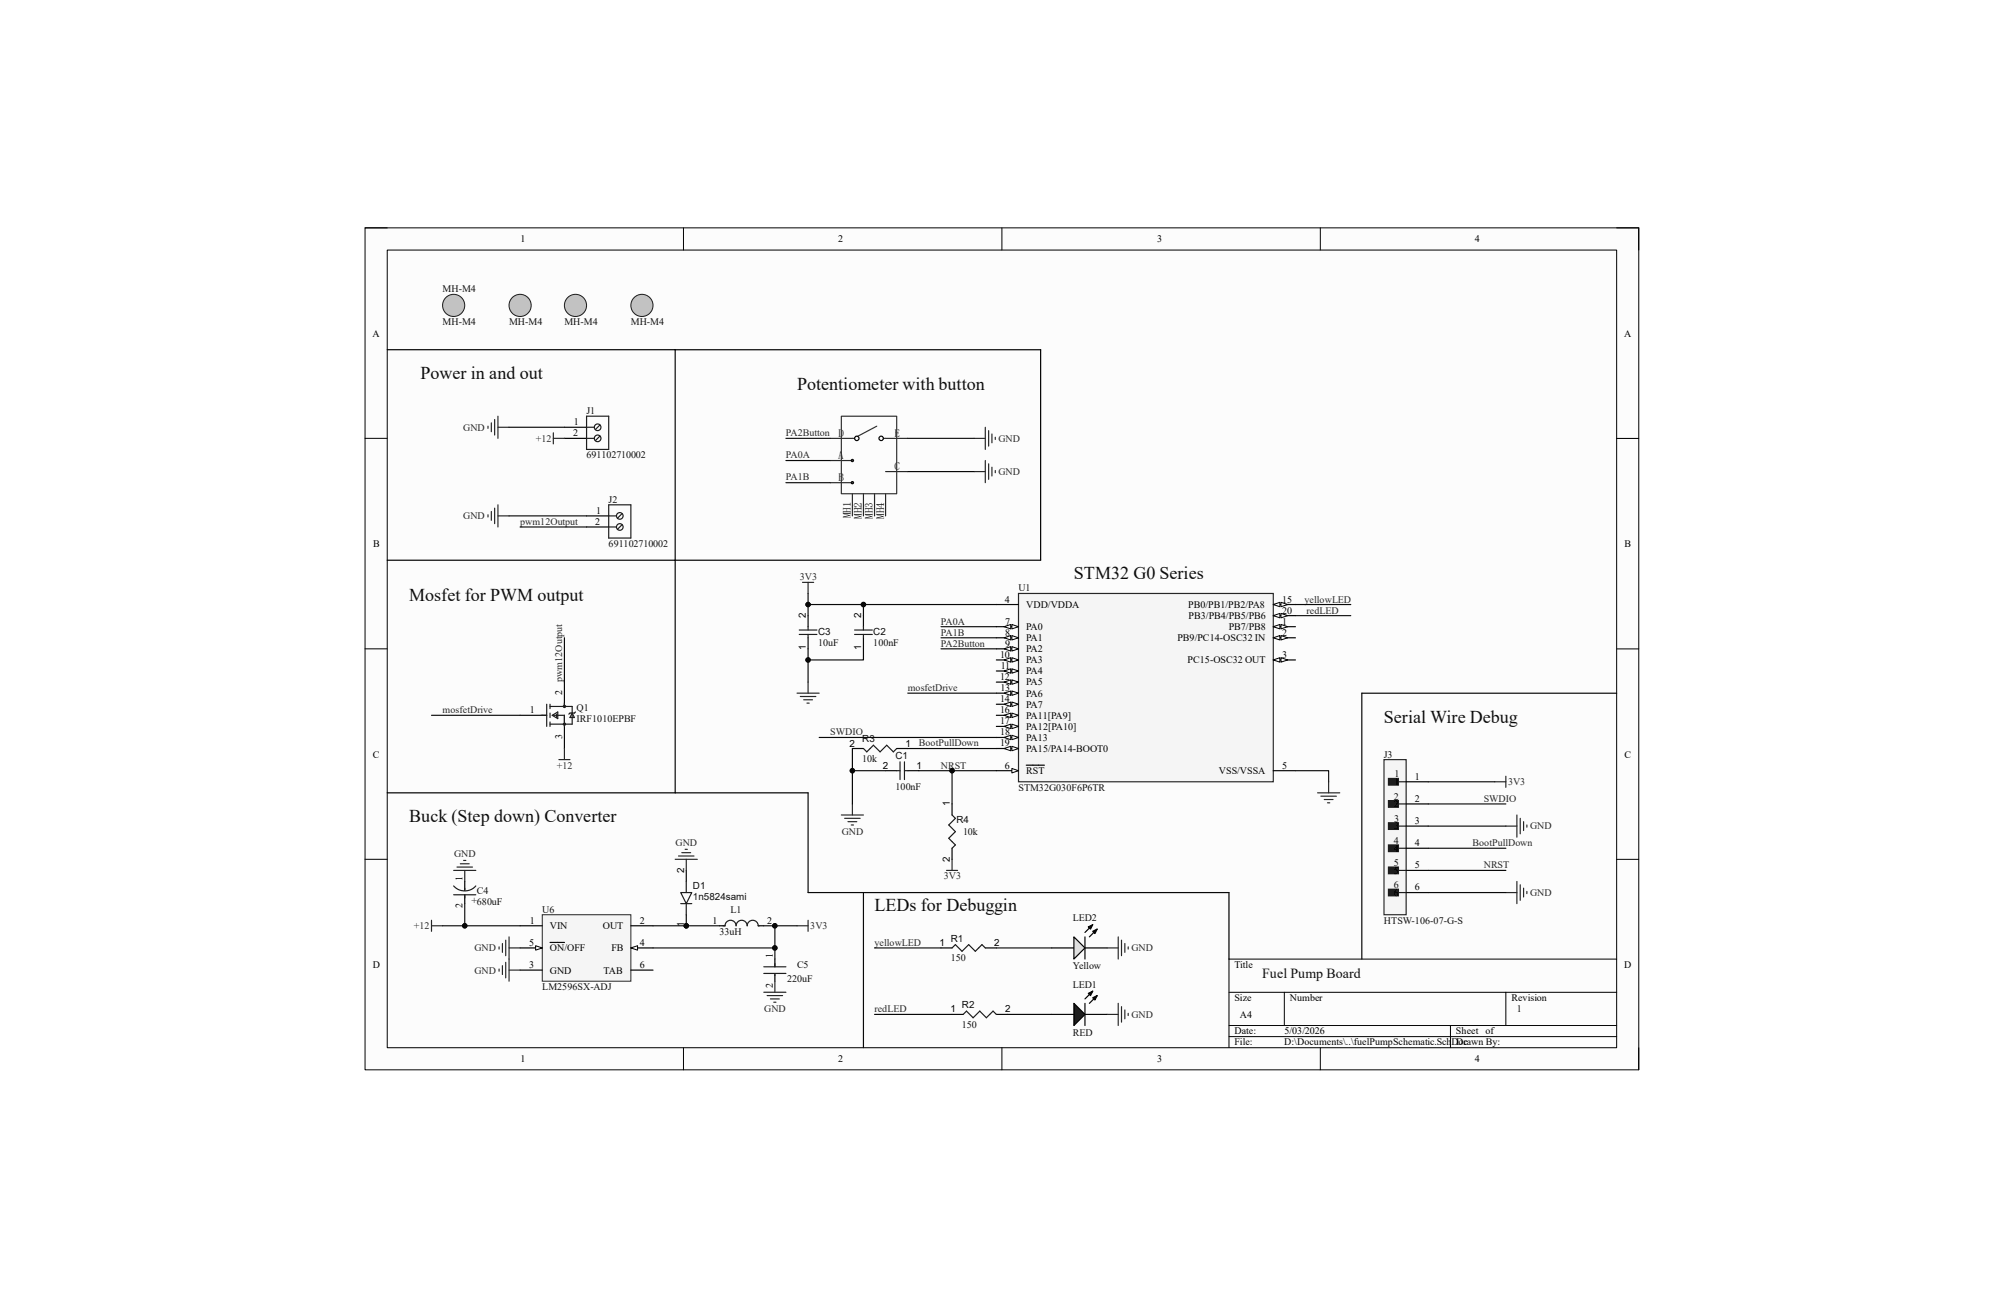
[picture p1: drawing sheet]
<svg xmlns="http://www.w3.org/2000/svg" width="432mm" height="279mm" viewBox="0 0 432 279" stroke-linecap="round" stroke-linejoin="round" font-family="sans-serif">
<path d="M78.7 49.1h274.4v181.4h-274.4z" fill-rule="evenodd" fill="#fcfcfc"/>
<path d="M78.7 49.1h274.4v181.4h-274.4z" fill="none" stroke="#000" stroke-width=".22"/>
<path d="M83.4 53.9h264.9v171.8h-264.9z" fill-rule="evenodd" fill="#fcfcfc"/>
<g fill="none" stroke="#000" stroke-width=".22">
<path d="M78.7 49.1h4.7M83.4 53.9h264.9v171.8h-264.9zM147.3 49.1v4.8M215.9 49.1v4.8M284.5 49.1v4.8M348.3 49.1h4.8v4.8M78.7 94.4h4.7M348.3 94.4h4.8M78.7 139.8h4.7M348.3 139.8h4.8M78.7 185.1h4.7M348.3 185.1h4.8"/>
<path d="M264.8 213.8h83.5M276.7 213.8v7.1M324.5 213.8v7.1M348.3 206.6h-83.5v19.1M147.3 225.7v4.8M215.9 225.7v4.8M264.8 220.9h83.5M264.8 223.3h83.5M284.5 225.7v4.8M312.5 220.9v4.8M353.1 225.7v4.8"/>
</g>
<path d="M172.9 125.5h2.4M174.1 125.5v2.3M171.7 149.3h4.8M172.4 150h3.4M173.2 150.7h1.9M173.9 151.5h.5M174.1 146.9v2.4" fill="none" stroke="#262626" stroke-width=".25"/>
<path d="M219.5 127.8h54.9v40.6h-54.9z" fill-rule="evenodd" fill="#f5f5f5"/>
<path d="M219.5 127.8h54.9v40.6h-54.9z" fill="none" stroke="#262626" stroke-width=".25"/>
<path d="M214.7 130.2h4.8M274.4 130.2h4.7" fill="none" stroke="#000" stroke-width=".25"/>
<path d="M274.4 130.2l1.4-.4v.9z" fill="#fbfbfb"/>
<path d="M274.4 130.2l1.4-.4v.9z" fill="none" stroke="#000" stroke-width=".22"/>
<path d="M276 129.8l1.5 .4-1.5 .5z" fill="#fbfbfb"/>
<path d="M276 129.8l1.5 .4-1.5 .5z" fill="none" stroke="#000" stroke-width=".22"/>
<path d="M274.4 132.6h4.7" fill="none" stroke="#000" stroke-width=".25"/>
<path d="M274.4 132.6l1.4-.5v1z" fill="#fbfbfb"/>
<path d="M274.4 132.6l1.4-.5v1z" fill="none" stroke="#000" stroke-width=".22"/>
<path d="M276 132.1l1.5 .5-1.5 .5z" fill="#fbfbfb"/>
<path d="M276 132.1l1.5 .5-1.5 .5z" fill="none" stroke="#000" stroke-width=".22"/>
<path d="M274.4 135h4.7" fill="none" stroke="#000" stroke-width=".25"/>
<path d="M274.4 135l1.4-.5v1z" fill="#fbfbfb"/>
<path d="M274.4 135l1.4-.5v1z" fill="none" stroke="#000" stroke-width=".22"/>
<path d="M276 134.5l1.5 .5-1.5 .5z" fill="#fbfbfb"/>
<path d="M276 134.5l1.5 .5-1.5 .5z" fill="none" stroke="#000" stroke-width=".22"/>
<path d="M274.4 137.4h4.7" fill="none" stroke="#000" stroke-width=".25"/>
<path d="M274.4 137.4l1.4-.5v1z" fill="#fbfbfb"/>
<path d="M274.4 137.4l1.4-.5v1z" fill="none" stroke="#000" stroke-width=".22"/>
<path d="M276 136.9l1.5 .5-1.5 .5z" fill="#fbfbfb"/>
<path d="M276 136.9l1.5 .5-1.5 .5z" fill="none" stroke="#000" stroke-width=".22"/>
<path d="M214.7 135h4.8" fill="none" stroke="#000" stroke-width=".25"/>
<path d="M218 134.5l1.5 .5-1.5 .5z" fill="#fbfbfb"/>
<path d="M218 134.5l1.5 .5-1.5 .5z" fill="none" stroke="#000" stroke-width=".22"/>
<path d="M216.4 135l1.4-.5v1z" fill="#fbfbfb"/>
<path d="M216.4 135l1.4-.5v1z" fill="none" stroke="#000" stroke-width=".22"/>
<path d="M214.7 137.4h4.8" fill="none" stroke="#000" stroke-width=".25"/>
<path d="M218 136.9l1.5 .5-1.5 .5z" fill="#fbfbfb"/>
<path d="M218 136.9l1.5 .5-1.5 .5z" fill="none" stroke="#000" stroke-width=".22"/>
<path d="M216.4 137.4l1.4-.5v1z" fill="#fbfbfb"/>
<path d="M216.4 137.4l1.4-.5v1z" fill="none" stroke="#000" stroke-width=".22"/>
<path d="M214.7 139.8h4.8" fill="none" stroke="#000" stroke-width=".25"/>
<path d="M218 139.3l1.5 .5-1.5 .5z" fill="#fbfbfb"/>
<path d="M218 139.3l1.5 .5-1.5 .5z" fill="none" stroke="#000" stroke-width=".22"/>
<path d="M216.4 139.8l1.4-.5v1z" fill="#fbfbfb"/>
<path d="M216.4 139.8l1.4-.5v1z" fill="none" stroke="#000" stroke-width=".22"/>
<path d="M214.7 142.2h4.8" fill="none" stroke="#000" stroke-width=".25"/>
<path d="M218 141.7l1.5 .5-1.5 .4z" fill="#fbfbfb"/>
<path d="M218 141.7l1.5 .5-1.5 .4z" fill="none" stroke="#000" stroke-width=".22"/>
<path d="M216.4 142.2l1.4-.5v.9z" fill="#fbfbfb"/>
<path d="M216.4 142.2l1.4-.5v.9z" fill="none" stroke="#000" stroke-width=".22"/>
<path d="M214.7 144.5h4.8" fill="none" stroke="#000" stroke-width=".25"/>
<path d="M218 144.1l1.5 .4-1.5 .5z" fill="#fbfbfb"/>
<path d="M218 144.1l1.5 .4-1.5 .5z" fill="none" stroke="#000" stroke-width=".22"/>
<path d="M216.4 144.5l1.4-.4v.9z" fill="#fbfbfb"/>
<path d="M216.4 144.5l1.4-.4v.9z" fill="none" stroke="#000" stroke-width=".22"/>
<path d="M214.7 146.9h4.8" fill="none" stroke="#000" stroke-width=".25"/>
<path d="M218 146.5l1.5 .4-1.5 .5z" fill="#fbfbfb"/>
<path d="M218 146.5l1.5 .4-1.5 .5z" fill="none" stroke="#000" stroke-width=".22"/>
<path d="M216.4 146.9l1.4-.4v.9z" fill="#fbfbfb"/>
<path d="M216.4 146.9l1.4-.4v.9z" fill="none" stroke="#000" stroke-width=".22"/>
<path d="M214.7 149.3h4.8" fill="none" stroke="#000" stroke-width=".25"/>
<path d="M218 148.8l1.5 .5-1.5 .5z" fill="#fbfbfb"/>
<path d="M218 148.8l1.5 .5-1.5 .5z" fill="none" stroke="#000" stroke-width=".22"/>
<path d="M216.4 149.3l1.4-.5v1z" fill="#fbfbfb"/>
<path d="M216.4 149.3l1.4-.5v1z" fill="none" stroke="#000" stroke-width=".22"/>
<path d="M214.7 151.7h4.8" fill="none" stroke="#000" stroke-width=".25"/>
<path d="M218 151.2l1.5 .5-1.5 .5z" fill="#fbfbfb"/>
<path d="M218 151.2l1.5 .5-1.5 .5z" fill="none" stroke="#000" stroke-width=".22"/>
<path d="M216.4 151.7l1.4-.5v1z" fill="#fbfbfb"/>
<path d="M216.4 151.7l1.4-.5v1z" fill="none" stroke="#000" stroke-width=".22"/>
<path d="M214.7 154.1h4.8" fill="none" stroke="#000" stroke-width=".25"/>
<path d="M218 153.6l1.5 .5-1.5 .5z" fill="#fbfbfb"/>
<path d="M218 153.6l1.5 .5-1.5 .5z" fill="none" stroke="#000" stroke-width=".22"/>
<path d="M216.4 154.1l1.4-.5v1z" fill="#fbfbfb"/>
<path d="M216.4 154.1l1.4-.5v1z" fill="none" stroke="#000" stroke-width=".22"/>
<path d="M214.7 156.5h4.8" fill="none" stroke="#000" stroke-width=".25"/>
<path d="M218 156l1.5 .5-1.5 .5z" fill="#fbfbfb"/>
<path d="M218 156l1.5 .5-1.5 .5z" fill="none" stroke="#000" stroke-width=".22"/>
<path d="M216.4 156.5l1.4-.5v1z" fill="#fbfbfb"/>
<path d="M216.4 156.5l1.4-.5v1z" fill="none" stroke="#000" stroke-width=".22"/>
<path d="M214.7 158.9h4.8" fill="none" stroke="#000" stroke-width=".25"/>
<path d="M218 158.4l1.5 .5-1.5 .4z" fill="#fbfbfb"/>
<path d="M218 158.4l1.5 .5-1.5 .4z" fill="none" stroke="#000" stroke-width=".22"/>
<path d="M216.4 158.9l1.4-.5v.9z" fill="#fbfbfb"/>
<path d="M216.4 158.9l1.4-.5v.9z" fill="none" stroke="#000" stroke-width=".22"/>
<path d="M214.7 161.2h4.8" fill="none" stroke="#000" stroke-width=".25"/>
<path d="M218 160.8l1.5 .4-1.5 .5z" fill="#fbfbfb"/>
<path d="M218 160.8l1.5 .4-1.5 .5z" fill="none" stroke="#000" stroke-width=".22"/>
<path d="M216.4 161.2l1.4-.4v.9z" fill="#fbfbfb"/>
<path d="M216.4 161.2l1.4-.4v.9z" fill="none" stroke="#000" stroke-width=".22"/>
<path d="M214.7 166h4.8" fill="none" stroke="#000" stroke-width=".25"/>
<path d="M218 165.5l1.5 .5-1.5 .5z" fill="#fbfbfb"/>
<path d="M218 165.5l1.5 .5-1.5 .5z" fill="none" stroke="#000" stroke-width=".22"/>
<path d="M274.4 142.2h4.7M221.1 164.8h3.9" fill="none" stroke="#000" stroke-width=".25"/>
<path d="M274.4 142.2l1.4-.5v.9z" fill="#fbfbfb"/>
<path d="M274.4 142.2l1.4-.5v.9z" fill="none" stroke="#000" stroke-width=".22"/>
<path d="M276 141.7l1.5 .5-1.5 .4z" fill="#fbfbfb"/>
<path d="M276 141.7l1.5 .5-1.5 .4z" fill="none" stroke="#000" stroke-width=".22"/>
<path d="M174.1 132.6v2.4M174.1 137.4v2.4M186 132.6v2.4M186 137.4v2.4M183.7 161.2h2.3M190.8 166h2.4M193.2 161.2h2.4M195.6 166h2.4M205.1 173.2v2.4M274.4 166h4.7M205.1 182.7v2.4" fill="none" stroke="#000" stroke-width=".25"/>
<g fill="none" stroke="#1c1c1c" stroke-width=".25">
<path d="M172.2 135.7h3.8M172.2 136.7h3.8M174.1 135v.7M174.1 136.7v.7M184.1 135.7h3.9M184.1 136.7h3.9M186 135v.7M186 136.7v.7M186 161.2l.8 .8 1.4-1.5 1.4 1.5 1.5-1.5 1.4 1.5 .7-.8M193.2 166h.7M193.9 164.1v3.8M194.9 164.1v3.8"/>
<path d="M194.9 166h.7M205.1 175.6l.8 .7-1.5 1.4 1.5 1.5-1.5 1.4 1.5 1.4-.8 .7"/>
</g>
<path d="M181.3 175.6h4.7M182 176.3h3.3M182.7 177h1.9M183.4 177.7h.5M183.7 173.2v2.4M283.9 170.8h4.8M284.6 171.5h3.4M285.3 172.2h1.9M286 172.9h.5M286.3 168.4v2.4M204 187.5h2.3M205.1 185.1v2.4" fill="none" stroke="#262626" stroke-width=".25"/>
<path d="M298.2 163.6h4.8v33.5h-4.8z" fill-rule="evenodd" fill="#f5f5f5"/>
<path d="M298.2 163.6h4.8v33.5h-4.8z" fill="none" stroke="#262626" stroke-width=".25"/>
<path d="M299.2 167.7h2.1v1.4h-2.1z" fill-rule="evenodd" fill="#1c1c1c"/>
<path d="M299.2 167.7h2.1v1.4h-2.1zM301.3 168.4h1.7" fill="none" stroke="#1c1c1c" stroke-width=".25"/>
<path d="M299.2 172.5h2.1v1.4h-2.1z" fill-rule="evenodd" fill="#1c1c1c"/>
<path d="M299.2 172.5h2.1v1.4h-2.1zM301.3 173.2h1.7" fill="none" stroke="#1c1c1c" stroke-width=".25"/>
<path d="M299.2 177.2h2.1v1.5h-2.1z" fill-rule="evenodd" fill="#1c1c1c"/>
<path d="M299.2 177.2h2.1v1.5h-2.1zM301.3 178h1.7" fill="none" stroke="#1c1c1c" stroke-width=".25"/>
<path d="M299.2 182h2.1v1.5h-2.1z" fill-rule="evenodd" fill="#1c1c1c"/>
<path d="M299.2 182h2.1v1.5h-2.1zM301.3 182.7h1.7" fill="none" stroke="#1c1c1c" stroke-width=".25"/>
<path d="M299.2 186.8h2.1v1.4h-2.1z" fill-rule="evenodd" fill="#1c1c1c"/>
<path d="M299.2 186.8h2.1v1.4h-2.1zM301.3 187.5h1.7" fill="none" stroke="#1c1c1c" stroke-width=".25"/>
<path d="M299.2 191.6h2.1v1.4h-2.1z" fill-rule="evenodd" fill="#1c1c1c"/>
<path d="M299.2 191.6h2.1v1.4h-2.1zM301.3 192.3h1.7" fill="none" stroke="#1c1c1c" stroke-width=".25"/>
<g fill="none" stroke="#000" stroke-width=".25">
<path d="M303 168.4h4.8M303 173.2h4.8M303 178h4.8M303 182.7h4.8M303 187.5h4.8M303 192.3h4.8M226.6 218.5h4.8M233.8 218.5h4.7"/>
<circle cx="183.7" cy="99.2" r=".24"/>
<circle cx="184.6" cy="94.4" r=".48"/>
<circle cx="189.9" cy="94.4" r=".48"/>
<circle cx="183.7" cy="104" r=".24"/>
</g>
<g fill="none" stroke="#262626" stroke-width=".25">
<path d="M209.9 94.4h2.4M212.3 92v4.8M212.3 99.2v4.8M213 92.8v3.3M213 99.9v3.4M213.7 93.5v1.9M214.5 94.2v.5M209.9 101.6h2.4M213.7 100.6v1.9M214.5 101.4v.4M322.1 168.4h2.4M324.5 167.2v2.4"/>
<path d="M324.5 178h2.3M326.8 175.6v4.7M327.6 176.3v3.3M328.3 177v1.9M329 177.7v.5M324.5 192.3h2.3M326.8 189.9v4.8M327.6 190.6v3.4M328.3 191.3v1.9M329 192v.5"/>
</g>
<path d="M178.9 94.4h4.8M178.9 99.2h4.8M190.8 94.4h4.8M178.9 104h4.8M183.7 106.4v4.7M186 106.4v4.7M188.4 106.4v4.7M190.8 106.4v4.7M190.8 101.6h4.8" fill="none" stroke="#292929" stroke-width=".25"/>
<path d="M181.3 89.7h11.9v16.7h-11.9zM183.7 94.4h.4M188.9 91.8l-4 2.2M190.3 94.4h.5" fill="none" stroke="#303030" stroke-width=".25"/>
<path d="M231.4 216.1l2.4 2.4-2.4 2.4z" fill="#1c1c1c"/>
<path d="M226.6 204.2h4.8M231.4 216.1l2.4 2.4-2.4 2.4zM233.8 216.1v4.8M233.8 204.2h4.7M234.5 214l.9-.5-.4 1zM235.4 214.9l1-.4-.5 .9zM235.4 213.5l-1.6 1.7M236.4 214.5l-1.7 1.6" fill="none" stroke="#000" stroke-width=".25"/>
<path d="M234.5 214l.9-.5-.4 1zM235.4 214.9l1-.4-.5 .9z" fill="#000"/>
<path d="M231.4 201.8l2.4 2.4-2.4 2.4z" fill="#e2e2e2"/>
<g fill="none" stroke="#000" stroke-width=".25">
<path d="M121.6 92h4.8M121.6 94.4h4.8M126.4 111.1h4.8M126.4 113.5h4.8M112.1 154.1h4.7M121.6 146.9v4.8M121.6 156.5v4.8M234.5 199.7l.9-.5-.4 1zM235.4 199.2l-1.6 1.7M202.8 204.2h2.3M205.1 218.5h2.4M212.3 204.2h2.4"/>
<path d="M214.7 218.5h2.4M231.4 201.8l2.4 2.4-2.4 2.4zM233.8 201.8v4.8M235.4 200.6l1-.4-.5 .9zM236.4 200.2l-1.7 1.6"/>
</g>
<path d="M234.5 199.7l.9-.5-.4 1zM235.4 200.6l1-.4-.5 .9z" fill="#000"/>
<g fill="none" stroke="#262626" stroke-width=".25">
<path d="M105.1 91.8v.5M105.9 91.1v1.9M106.6 90.4v3.3M107.3 89.7v4.7M107.3 92h2.4M119.2 93.2v2.4M119.2 94.4h2.4M105.1 110.9v.5M105.9 110.2v1.9M106.6 109.5v3.3M107.3 108.7v4.8M107.3 111.1h2.4"/>
<path d="M120.4 163.6h2.4M121.6 161.3v2.3M238.5 204.2h2.4M238.5 218.5h2.4M240.9 201.8v4.8M240.9 216.1v4.8M241.6 202.5v3.4M241.6 216.9v3.3M242.4 203.3v1.9M242.4 217.6v1.9M243.1 204v.4M243.1 218.3v.5"/>
</g>
<g fill="none" stroke="#1c1c1c" stroke-width=".25">
<path d="M126.4 92h1.7M126.4 94.4h1.7M126.4 89.7h4.8v7.1h-4.8zM129.3 91.5l-1 1.1M129.3 93.9l-1 1M131.2 108.7h4.7v7.2h-4.7zM131.2 111.1h1.6M131.2 113.5h1.6M134.1 110.6l-1.1 1M134.1 113l-1.1 1M116.6 154.1h1.2M117.8 151.7v4.8"/>
<path d="M118.5 151.7v1M118.5 153.6v1M118.5 155.5v1M118.5 152.2h4.8v3.8h-4.8M119 154.1l1.2-.7v1.4zM119.2 154.1h2.4v2.4M119.9 153.8v.8M121.6 151.5v.7M123.3 153.6l.5 1h-1zM124 153.4l-.2 .2h-1l-.2 .2M205.1 204.2l.8-.7 1.4 1.4 1.4-1.4 1.5 1.4 1.4-1.4 .7 .7M207.5 218.5l.7-.7 1.5 1.4 1.4-1.4 1.4 1.4 1.5-1.4 .7 .7"/>
<circle cx="128.8" cy="92" r=".72"/>
<circle cx="128.8" cy="94.4" r=".72"/>
<circle cx="133.5" cy="111.1" r=".72"/>
<circle cx="133.5" cy="113.5" r=".72"/>
<circle cx="121.6" cy="152.2" r=".24"/>
<circle cx="121.6" cy="156" r=".24"/>
</g>
<path d="M116.8 197.1h19.1v14.3h-19.1z" fill-rule="evenodd" fill="#f5f5f5"/>
<path d="M116.8 197.1h19.1v14.3h-19.1z" fill="none" stroke="#262626" stroke-width=".22"/>
<path d="M135.9 204.2h4.8" fill="none" stroke="#000" stroke-width=".25"/>
<path d="M135.9 204.2l1.5-.5v1z" fill="#fbfbfb"/>
<path d="M135.9 204.2l1.5-.5v1z" fill="none" stroke="#000" stroke-width=".22"/>
<path d="M112.1 199.4h4.7M112.1 204.2h4.7" fill="none" stroke="#000" stroke-width=".25"/>
<path d="M115.4 203.7l1.4 .5-1.4 .5z" fill="#fbfbfb"/>
<path d="M115.4 203.7l1.4 .5-1.4 .5z" fill="none" stroke="#000" stroke-width=".22"/>
<path d="M100.1 189.9v1.9M100.1 192.8v1.9M135.9 199.4h4.8M155 199.4h1.2M163.4 199.4h1.2M112.1 209h4.7M118.5 203h3.1M135.9 209h4.8M167 206.6v1.7M167 209.9v1.5" fill="none" stroke="#000" stroke-width=".25"/>
<g fill="none" stroke="#262626" stroke-width=".25">
<path d="M93 198.2v2.4M93 199.4h2.4M97.7 187.5h4.8M98.5 186.8h3.3M99.2 186.1h1.9M99.9 185.4h.5M100.1 187.5v2.4M107.5 204v.4M107.5 208.7v.5M108.3 203.3v1.9M108.3 208v1.9M109 202.5v3.4"/>
<path d="M109 207.3v3.4M109.7 201.8v9.6M109.7 209h2.4M109.7 204.2h2.4"/>
</g>
<path d="M97.7 192.8h4.8M97.7 190.8a3.2 3.2 0 0 0 4.8 0M100.1 191.3v.5M100.1 192.8v.7M155.7 199.4h.5a1.19 1.19 0 0 1 1.2-1.2 1.19 1.19 0 0 1 1.2 1.2M163.6 199.4h-.2a1.19 1.19 0 0 0-1.2-1.2 1.19 1.19 0 0 0-1.2 1.2 1.19 1.19 0 0 0-1.2-1.2 1.19 1.19 0 0 0-1.2 1.2M164.6 208.3h4.7M164.6 209.7h4.7M167 207.5v.8M167 209.9v.3" fill="none" stroke="#1c1c1c" stroke-width=".25"/>
<circle cx="147.9" cy="199.4" r=".48" fill="#0e0e0e"/>
<circle cx="147.9" cy="199.4" r=".48" fill="none" stroke="#0e0e0e" stroke-width=".22"/>
<path d="M147.9 197.1v2.3" fill="none" stroke="#000" stroke-width=".25"/>
<circle cx="147.9" cy="199.4" r=".48" fill="#0e0e0e"/>
<circle cx="147.9" cy="199.4" r=".48" fill="none" stroke="#0e0e0e" stroke-width=".22"/>
<path d="M147.9 187.5v2.4" fill="none" stroke="#000" stroke-width=".25"/>
<path d="M146.7 192.3h2.4l-1.2 2.4zM146.7 194.7h2.4M147.9 189.9v2.4M147.9 194.7v2.4" fill="none" stroke="#1c1c1c" stroke-width=".25"/>
<path d="M145.5 185.1h4.8M146.2 184.4h3.3M146.9 183.7h1.9M147.6 183h.5M147.9 185.1v2.4M171.7 199.4h2.4M174.1 198.2v2.4M164.6 213.8h4.7M165.3 214.5h3.3M166 215.2h1.9M166.7 215.9h.5M167 211.4v2.4" fill="none" stroke="#262626" stroke-width=".25"/>
<circle cx="97.7" cy="65.8" r="2.39" fill="#c0c0c0"/>
<circle cx="97.7" cy="65.8" r="2.39" fill="none" stroke="#1c1c1c" stroke-width=".22"/>
<circle cx="112.1" cy="65.8" r="2.39" fill="#c0c0c0"/>
<circle cx="112.1" cy="65.8" r="2.39" fill="none" stroke="#1c1c1c" stroke-width=".22"/>
<circle cx="124" cy="65.8" r="2.39" fill="#c0c0c0"/>
<circle cx="124" cy="65.8" r="2.39" fill="none" stroke="#1c1c1c" stroke-width=".22"/>
<circle cx="138.3" cy="65.8" r="2.39" fill="#c0c0c0"/>
<circle cx="138.3" cy="65.8" r="2.39" fill="none" stroke="#1c1c1c" stroke-width=".22"/>
<path d="M83.4 75.3h62.1v95.5M83.4 120.7h62.1M348.3 149.3h-54.9v57.3M83.4 170.8h90.7v21.5M264.8 206.6v-14.3h-78.8v33.4" fill="none" stroke="#000" stroke-width=".25"/>
<path d="M186 130.2v2.4" fill="none" stroke="#0e0e0e" stroke-width=".25"/>
<circle cx="186" cy="130.2" r=".48" fill="#0e0e0e"/>
<circle cx="186" cy="130.2" r=".48" fill="none" stroke="#0e0e0e" stroke-width=".22"/>
<path d="M174.1 130.2v2.4" fill="none" stroke="#0e0e0e" stroke-width=".25"/>
<circle cx="174.1" cy="130.2" r=".48" fill="#0e0e0e"/>
<circle cx="174.1" cy="130.2" r=".48" fill="none" stroke="#0e0e0e" stroke-width=".22"/>
<path d="M186 139.8v2.4h-11.9v4.7" fill="none" stroke="#0e0e0e" stroke-width=".25"/>
<circle cx="174.1" cy="142.2" r=".48" fill="#0e0e0e"/>
<circle cx="174.1" cy="142.2" r=".48" fill="none" stroke="#0e0e0e" stroke-width=".22"/>
<path d="M174.1 139.8v2.4" fill="none" stroke="#0e0e0e" stroke-width=".25"/>
<circle cx="174.1" cy="142.2" r=".48" fill="#0e0e0e"/>
<circle cx="174.1" cy="142.2" r=".48" fill="none" stroke="#0e0e0e" stroke-width=".22"/>
<path d="M174.1 127.8v2.4h40.6" fill="none" stroke="#0e0e0e" stroke-width=".25"/>
<circle cx="174.1" cy="130.2" r=".48" fill="#0e0e0e"/>
<circle cx="174.1" cy="130.2" r=".48" fill="none" stroke="#0e0e0e" stroke-width=".22"/>
<circle cx="186" cy="130.2" r=".48" fill="#0e0e0e"/>
<circle cx="186" cy="130.2" r=".48" fill="none" stroke="#0e0e0e" stroke-width=".22"/>
<path d="M183.7 161.2v12M195.6 161.2h19.1M279.1 166h7.2v2.4" fill="none" stroke="#0e0e0e" stroke-width=".25"/>
<circle cx="183.7" cy="166" r=".48" fill="#0e0e0e"/>
<circle cx="183.7" cy="166" r=".48" fill="none" stroke="#0e0e0e" stroke-width=".22"/>
<path d="M214.7 166h-9.6v7.2" fill="none" stroke="#0e0e0e" stroke-width=".25"/>
<circle cx="205.1" cy="166" r=".48" fill="#0e0e0e"/>
<circle cx="205.1" cy="166" r=".48" fill="none" stroke="#0e0e0e" stroke-width=".22"/>
<path d="M183.7 166h7.1" fill="none" stroke="#0e0e0e" stroke-width=".25"/>
<circle cx="183.7" cy="166" r=".48" fill="#0e0e0e"/>
<circle cx="183.7" cy="166" r=".48" fill="none" stroke="#0e0e0e" stroke-width=".22"/>
<path d="M198 166h7.1" fill="none" stroke="#0e0e0e" stroke-width=".25"/>
<circle cx="205.1" cy="166" r=".48" fill="#0e0e0e"/>
<circle cx="205.1" cy="166" r=".48" fill="none" stroke="#0e0e0e" stroke-width=".22"/>
<g fill="none" stroke="#0e0e0e" stroke-width=".25">
<path d="M109.7 92h11.9M169.3 94.4h9.6M169.3 99.2h9.6M195.6 94.4h14.3M109.7 111.1h16.7M112.1 113.5h14.3M169.3 104h9.6M195.6 101.6h14.3M121.6 137.4v9.5M202.8 135h11.9M202.8 137.4h11.9M202.8 139.8h11.9"/>
<path d="M279.1 130.2h12M279.1 132.6h12M93 154.1h19.1M176.5 158.9h38.2M195.6 149.3h19.1M307.8 168.4h14.3M307.8 173.2h16.7M307.8 178h16.7M95.4 199.4h16.7M307.8 182.7h16.7M307.8 187.5h16.7M307.8 192.3h16.7"/>
<path d="M188.4 204.2h14.4M214.7 204.2h11.9M217.1 218.5h9.5"/>
</g>
<circle cx="100.1" cy="199.4" r=".48" fill="#0e0e0e"/>
<circle cx="100.1" cy="199.4" r=".48" fill="none" stroke="#0e0e0e" stroke-width=".22"/>
<path d="M100.1 194.7v4.7" fill="none" stroke="#0e0e0e" stroke-width=".25"/>
<circle cx="100.1" cy="199.4" r=".48" fill="#0e0e0e"/>
<circle cx="100.1" cy="199.4" r=".48" fill="none" stroke="#0e0e0e" stroke-width=".22"/>
<path d="M140.7 199.4h14.3" fill="none" stroke="#0e0e0e" stroke-width=".25"/>
<circle cx="147.9" cy="199.4" r=".48" fill="#0e0e0e"/>
<circle cx="147.9" cy="199.4" r=".48" fill="none" stroke="#0e0e0e" stroke-width=".22"/>
<path d="M164.6 199.4h2.4v7.2" fill="none" stroke="#0e0e0e" stroke-width=".25"/>
<circle cx="167" cy="199.4" r=".48" fill="#0e0e0e"/>
<circle cx="167" cy="199.4" r=".48" fill="none" stroke="#0e0e0e" stroke-width=".22"/>
<circle cx="167" cy="204.2" r=".48" fill="#0e0e0e"/>
<circle cx="167" cy="204.2" r=".48" fill="none" stroke="#0e0e0e" stroke-width=".22"/>
<path d="M167 199.4h4.7" fill="none" stroke="#0e0e0e" stroke-width=".25"/>
<circle cx="167" cy="199.4" r=".48" fill="#0e0e0e"/>
<circle cx="167" cy="199.4" r=".48" fill="none" stroke="#0e0e0e" stroke-width=".22"/>
<path d="M140.7 204.2h26.3" fill="none" stroke="#0e0e0e" stroke-width=".25"/>
<circle cx="167" cy="204.2" r=".48" fill="#0e0e0e"/>
<circle cx="167" cy="204.2" r=".48" fill="none" stroke="#0e0e0e" stroke-width=".22"/>
<path d="M174.1 192.3h11.9M188.4 218.5h16.7" fill="none" stroke="#0e0e0e" stroke-width=".25"/>
<path d="M145.5 75.3h78.7v45.4h-78.7" fill="none" stroke="#000" stroke-width=".25"/>
<g font-size="3.9" fill="#0e0e0e">
<text x="90.6" y="81.7">Power in and out</text>
<text x="171.7" y="84.1">Potentiometer with button</text>
<text x="231.4" y="124.6">STM32 G0 Series</text>
<text x="88.2" y="129.4">Mosfet for PWM output</text>
<text x="298.2" y="155.7">Serial Wire Debug</text>
<text x="88.2" y="177.1">Buck (Step down) Converter</text>
<text x="188.4" y="196.2">LEDs for Debuggin</text>
</g>
<text font-size="3" fill="#0e0e0e" x="271.9" y="210.7">Fuel Pump Board</text>
<g font-size="2.4">
<text x="180.6" y="94.1">D</text>
<text x="192.7" y="94.1">E</text>
<text x="180.6" y="98.9">A</text>
<text x="192.7" y="101.3">C</text>
<text x="180.6" y="103.7">B</text>
<text x="183.3" y="111.6" transform="rotate(-90 183.3 111.6)">MH1</text>
<text x="185.7" y="111.7" transform="rotate(-90 185.7 111.7)">MH2</text>
<text x="188.1" y="111.7" transform="rotate(-90 188.1 111.7)">MH3</text>
<text x="190.5" y="111.8" transform="rotate(-90 190.5 111.8)">MH4</text>
</g>
<g font-size="2.2">
<text x="112.1" y="52.2">1</text>
<text x="180.6" y="52.2">2</text>
<text x="249.3" y="52.2">3</text>
<text x="317.8" y="52.2">4</text>
<text x="80.3" y="72.5">A</text>
<text x="349.9" y="72.5">A</text>
<text x="123.5" y="94">2</text>
<text x="123.7" y="91.6">1</text>
<text x="128.3" y="113.1">2</text>
<text x="128.4" y="110.7">1</text>
<text x="80.4" y="117.9">B</text>
<text x="350.1" y="117.9">B</text>
<text x="216.5" y="129.8">4</text>
<text x="221.1" y="131">VDD/VDDA</text>
<text x="256" y="131">PB0/PB1/PB2/PA8</text>
<text x="276.3" y="129.8">15</text>
<text x="216.6" y="134.5">7</text>
<text x="216.6" y="136.9">8</text>
<text x="221.1" y="135.8">PA0</text>
<text x="256.1" y="133.3">PB3/PB4/PB5/PB6</text>
<text x="264.8" y="135.8">PB7/PB8</text>
<text x="276.3" y="132.2">20</text>
<text x="276.3" y="134.5">1</text>
<text x="276.3" y="136.9">2</text>
<text x="215.5" y="141.7">10</text>
<text x="216.6" y="139.3">9</text>
<text x="221.1" y="138.1">PA1</text>
<text x="221.1" y="140.5">PA2</text>
<text x="221.1" y="142.9">PA3</text>
<text x="253.7" y="138.1">PB9/PC14-OSC32 IN</text>
<text x="255.9" y="142.9">PC15-OSC32 OUT</text>
<text x="276.3" y="141.7">3</text>
<text x="121.2" y="149.8" transform="rotate(-90 121.2 149.8)">2</text>
<text x="215.5" y="146.5">12</text>
<text x="215.6" y="148.9">13</text>
<text x="215.6" y="144.1">11</text>
<text x="221.1" y="145.3">PA4</text>
<text x="221.1" y="147.7">PA5</text>
<text x="114.1" y="153.6">1</text>
<text x="215.5" y="151.3">14</text>
<text x="215.5" y="153.6">16</text>
<text x="221.1" y="150.1">PA6</text>
<text x="221.1" y="152.4">PA7</text>
<text x="221.1" y="154.8">PA11[PA9]</text>
<text x="121.2" y="159.3" transform="rotate(-90 121.2 159.3)">3</text>
<text x="215.5" y="156">17</text>
<text x="215.5" y="160.8">19</text>
<text x="215.5" y="158.4">18</text>
<text x="221.1" y="157.2">PA12[PA10]</text>
<text x="221.1" y="159.6">PA13</text>
<text x="80.3" y="163.2">C</text>
<text x="216.5" y="165.6">6</text>
<text x="221.1" y="162">PA15/PA14-BOOT0</text>
<text x="221.1" y="166.8">RST</text>
<text x="262.6" y="166.8">VSS/VSSA</text>
<text x="276.3" y="165.6">5</text>
<text x="304.9" y="168">1</text>
<text x="350" y="163.2">C</text>
<text x="300.3" y="173.9">2</text>
<text x="300.5" y="169.2">1</text>
<text x="304.9" y="172.7">2</text>
<text x="300.4" y="178.7">3</text>
<text x="304.9" y="177.5">3</text>
<text x="300.3" y="183.5">4</text>
<text x="304.9" y="182.3">4</text>
<text x="99.7" y="189.9" transform="rotate(-90 99.7 189.9)">1</text>
<text x="300.4" y="188.3">5</text>
<text x="304.9" y="187.1">5</text>
<text x="304.9" y="191.8">6</text>
<text x="99.7" y="195.7" transform="rotate(-90 99.7 195.7)">2</text>
<text x="300.3" y="193">6</text>
<text x="114" y="203.8">5</text>
<text x="114.1" y="199">1</text>
<text x="118.5" y="200.2">VIN</text>
<text x="129.9" y="200.2">OUT</text>
<text x="137.8" y="203.8">4</text>
<text x="137.8" y="199">2</text>
<text x="153.5" y="199">1</text>
<text x="165.3" y="199">2</text>
<text x="80.3" y="208.5">D</text>
<text x="114" y="208.5">3</text>
<text x="118.5" y="204.9">ON/OFF</text>
<text x="118.5" y="209.7">GND</text>
<text x="130" y="209.7">TAB</text>
<text x="131.7" y="204.9">FB</text>
<text x="137.8" y="208.5">6</text>
<text x="166.5" y="206.3" transform="rotate(-90 166.5 206.3)">1</text>
<text x="266" y="208.5">Title</text>
<text x="350" y="208.5">D</text>
<text x="166.5" y="212.8" transform="rotate(-90 166.5 212.8)">2</text>
<text x="266" y="215.7">Size</text>
<text x="277.9" y="215.7">Number</text>
<text x="325.7" y="215.7">Revision</text>
<text x="267.2" y="219.3">A4</text>
<text x="266" y="222.8">Date:</text>
<text x="266" y="225.2">File:</text>
<text x="276.7" y="225.2">D:\Documents\..\fuelPumpSchematic.SchDoc</text>
<text x="276.7" y="222.8">5/03/2026</text>
<text x="313.7" y="222.8">Sheet</text>
<text x="313.7" y="225.2">Drawn By:</text>
<text x="320.1" y="222.8">of</text>
<text x="112.1" y="228.8">1</text>
<text x="180.6" y="228.8">2</text>
<text x="249.3" y="228.8">3</text>
<text x="317.8" y="228.8">4</text>
</g>
<g font-size="2.2" fill="#0e0e0e">
<text x="95.4" y="62.9">MH-M4</text>
<text x="95.4" y="70.1">MH-M4</text>
<text x="109.7" y="70.1">MH-M4</text>
<text x="121.6" y="70.1">MH-M4</text>
<text x="135.9" y="70.1">MH-M4</text>
<text x="126.4" y="89.2">J1</text>
<text x="126.4" y="98.8">691102710002</text>
<text x="131.1" y="108.3">J2</text>
<text x="131.1" y="117.9">691102710002</text>
<text x="219.5" y="127.4">U1</text>
<text x="176.3" y="139.1">10uF</text>
<text x="188.2" y="139.1">100nF</text>
<text x="124.2" y="153.2">Q1</text>
<text x="124.2" y="155.5">IRF1010EPBF</text>
<text x="185.8" y="164.1">10k</text>
<text x="298.2" y="163.2">J3</text>
<text x="300.5" y="167.5">1</text>
<text x="193" y="170.1">100nF</text>
<text x="219.5" y="170.3">STM32G030F6P6TR</text>
<text x="300.3" y="172.3">2</text>
<text x="207.5" y="179.9">10k</text>
<text x="300.4" y="177">3</text>
<text x="300.3" y="181.8">4</text>
<text x="300.3" y="191.3">6</text>
<text x="300.4" y="186.6">5</text>
<text x="102.7" y="192.5">C4</text>
<text x="102.7" y="194.9">680uF</text>
<text x="102.8" y="193.2" transform="rotate(-180 102.8 193.2)">+</text>
<text x="116.8" y="196.6">U6</text>
<text x="157.4" y="196.6">L1</text>
<text x="155" y="201.4">33uH</text>
<text x="231.1" y="198.5">LED2</text>
<text x="298.2" y="199">HTSW-106-07-G-S</text>
<text x="171.7" y="208.5">C5</text>
<text x="204.9" y="207.1">150</text>
<text x="231.1" y="208.8">Yellow</text>
<text x="116.8" y="213.3">LM2596SX-ADJ</text>
<text x="169.6" y="211.6">220uF</text>
<text x="231.1" y="212.8">LED1</text>
<text x="207.3" y="221.4">150</text>
<text x="326.9" y="218.1">1</text>
<text x="231.1" y="223.1">RED</text>
</g>
<g font-size="2.2" fill="#262626">
<text x="99.8" y="92.8">GND</text>
<text x="115.5" y="95.2">+12</text>
<text x="169.3" y="94">PA2Button</text>
<text x="215.1" y="95.2">GND</text>
<text x="169.3" y="98.8">PA0A</text>
<text x="169.3" y="103.5">PA1B</text>
<text x="215.1" y="102.3">GND</text>
<text x="99.8" y="111.9">GND</text>
<text x="112.1" y="113.1">pwm12Output</text>
<text x="172.3" y="125">3V3</text>
<text x="281.1" y="129.8">yellowLED</text>
<text x="202.7" y="134.5">PA0A</text>
<text x="202.7" y="136.9">PA1B</text>
<text x="281.5" y="132.2">redLED</text>
<text x="202.7" y="139.3">PA2Button</text>
<text x="121.2" y="146.9" transform="rotate(-90 121.2 146.9)">pwm12Output</text>
<text x="195.6" y="148.9">mosfetDrive</text>
<text x="95.4" y="153.6">mosfetDrive</text>
<text x="178.9" y="158.4">SWDIO</text>
<text x="198" y="160.8">BootPullDown</text>
<text x="120" y="165.6">+12</text>
<text x="202.7" y="165.6">NRST</text>
<text x="319.7" y="172.7">SWDIO</text>
<text x="325" y="169.2">3V3</text>
<text x="181.4" y="179.9">GND</text>
<text x="329.7" y="178.7">GND</text>
<text x="97.8" y="184.7">GND</text>
<text x="145.6" y="182.3">GND</text>
<text x="317.3" y="182.3">BootPullDown</text>
<text x="203.4" y="189.4">3V3</text>
<text x="319.7" y="187.1">NRST</text>
<text x="329.7" y="193">GND</text>
<text x="89.2" y="200.2">+12</text>
<text x="174.6" y="200.2">3V3</text>
<text x="188.4" y="203.8">yellowLED</text>
<text x="102.2" y="209.7">GND</text>
<text x="102.2" y="204.9">GND</text>
<text x="243.8" y="204.9">GND</text>
<text x="164.7" y="218.1">GND</text>
<text x="188.4" y="218.1">redLED</text>
<text x="243.8" y="219.3">GND</text>
</g>
<g font-size="2.1">
<text x="173.7" y="133.1" transform="rotate(-90 173.7 133.1)">2</text>
<text x="185.6" y="133.1" transform="rotate(-90 185.6 133.1)">2</text>
<text x="173.7" y="140.1" transform="rotate(-90 173.7 140.1)">1</text>
<text x="185.6" y="140.1" transform="rotate(-90 185.6 140.1)">1</text>
<text x="183" y="160.8">2</text>
<text x="195.1" y="160.8">1</text>
<text x="190.2" y="165.6">2</text>
<text x="197.5" y="165.6">1</text>
<text x="204.7" y="173.7" transform="rotate(-90 204.7 173.7)">1</text>
<text x="204.7" y="185.7" transform="rotate(-90 204.7 185.7)">2</text>
<text x="147.4" y="188" transform="rotate(-90 147.4 188)">2</text>
<text x="147.4" y="199.7" transform="rotate(-90 147.4 199.7)">1</text>
<text x="202.4" y="203.8">1</text>
<text x="214.2" y="203.8">2</text>
<text x="204.8" y="218.1">1</text>
<text x="216.6" y="218.1">2</text>
</g>
<g font-size="2.1" fill="#0e0e0e">
<text x="176.3" y="136.7">C3</text>
<text x="188.2" y="136.7">C2</text>
<text x="185.8" y="159.9">R3</text>
<text x="193" y="163.4">C1</text>
<text x="206.1" y="177.3">R4</text>
<text x="149.3" y="191.6">D1</text>
<text x="149.3" y="194">1n5824sami</text>
<text x="204.9" y="202.8">R1</text>
<text x="207.3" y="217.1">R2</text>
</g>
</svg>
